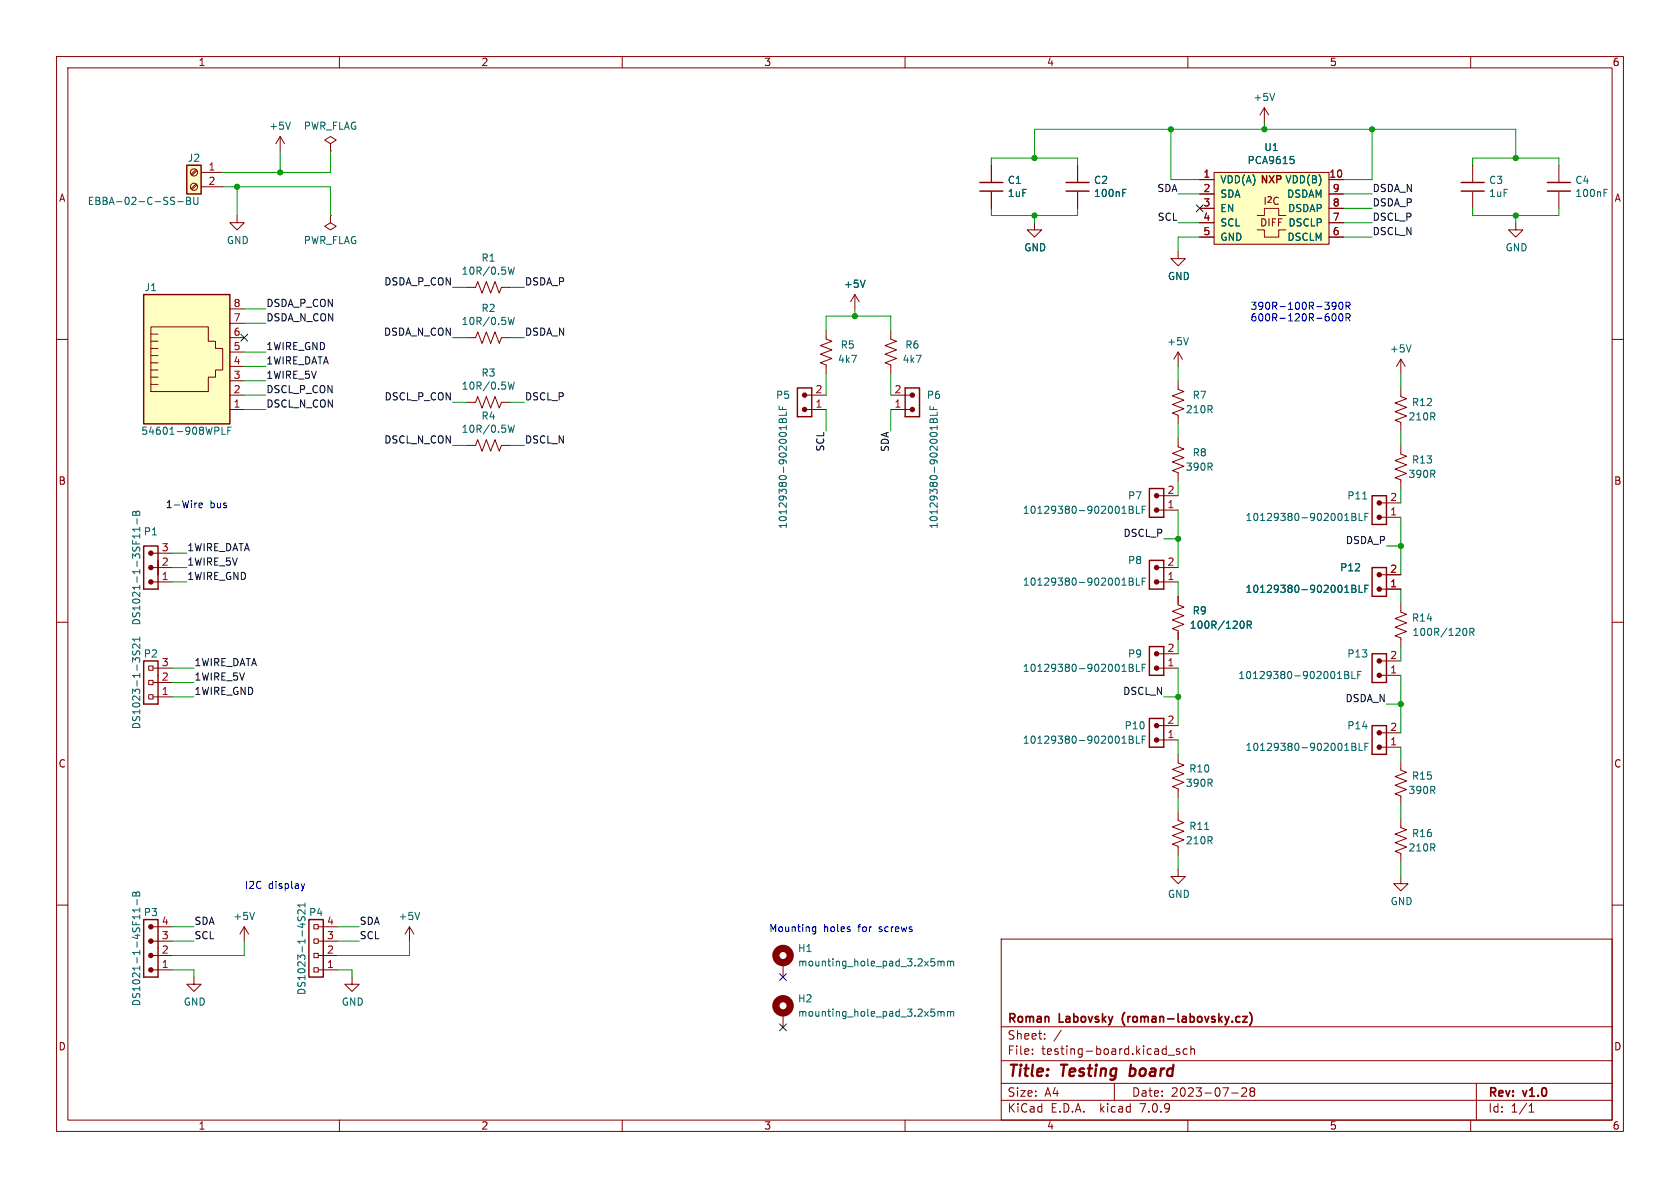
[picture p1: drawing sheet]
<svg xmlns="http://www.w3.org/2000/svg" width="297mm" height="210mm" viewBox="0 0 297 210" stroke-linecap="round" stroke-linejoin="round" font-family="sans-serif">
<g fill="none" stroke="#840000" stroke-width=".18">
<path d="M10 10h277v190h-277zM12 12h273v186h-273zM60 10v2M110 10v2M160 10v2M210 10v2M223.5 19.1l-.7 1.2M223.5 19.1v2.5M223.5 19.1l.8 1.2M260 10v2M34.6 32.5l-.8 .9M34.6 30l-.8 .8"/>
<path d="M34.8 32.7l-.8 .8M34.8 30.1l-.8 .9M35.6 30.5h3.8M35.6 33h3.8M41.9 38.1v1.3h1.3l-1.3 1.2-1.3-1.2h1.3M49.5 24.1l-.7 1.3M49.5 24.1v2.6M49.5 24.1l.8 1.3M58.4 25.4l1-.6-1-.7-1 .7 1 .6v1.3M58.4 26.7h.1M58.4 38.1v1.3l1 .6-1 .6-1-.6 1-.6M58.4 38.1h.1"/>
<path d="M175.3 29.2v2.9M175.3 33.9v2.9M182.9 39.4v1.2h1.2l-1.2 1.3-1.3-1.3h1.3M190.5 29.2v2.9M190.5 33.9v2.9M212.1 31.8h2.5M212.1 34.3h2.5M212.1 36.8h2.5M212.1 39.4h2.5M214.6 30.5h20.3v12.7h-20.3zM222.2 38.1h1.3v-1.3h2.6v1.3h1.2M234.9 31.8h2.6"/>
<path d="M234.9 34.3h2.6M234.9 36.8h2.6M234.9 39.4h2.6M260.3 29.2v2.9M260.3 33.9v2.9M268 39.4v1.2h1.2l-1.2 1.3-1.3-1.3h1.3M275.6 29.2v2.9M275.6 33.9v2.9M10 60h2M26.7 57.8h10.1v2.5h1.3v1.3h1.3v3.8h-1.3v1.3h-1.3v2.5h-10.1zM26.7 59.1h1.2M40.6 59.7h2.6"/>
<path d="M40.6 57.2h2.6M40.6 54.6h2.6M82.5 50.8h1.6l.4-1 .7 2 .8-2 .7 2 .8-2 .8 2 .3-1h1.6M82.5 59.7h1.6l.4-1 .7 2 .8-2 .7 2 .8-2 .8 2 .3-1h1.6M146 58.4v1.5l1.1 .4-2.1 .8 2.1 .7-2.1 .8 2.1 .8-2.1 .7 1 .4v1.5M151.1 52.1l-.7 1.2M151.1 52.1v2.5M151.1 52.1l.8 1.2M157.5 58.4v1.5l1 .4-2 .8 2 .7-2 .8 2 .8-2 .7 1 .4v1.5M208.3 44.5v1.2h1.2l-1.2 1.3-1.3-1.3h1.3M212.1 41.9h2.5M222.2 40.6h1.3v1.3h2.6v-1.3h1.2"/>
<path d="M234.9 41.9h2.6M285 60h2M26.7 67.9h1.2M26.7 66.7h1.2M26.7 65.4h1.2M26.7 64.1h1.2M26.7 62.9h1.2M26.7 61.6h1.2M26.7 60.3h1.2M40.6 72.4h2.6M40.6 69.9h2.6M40.6 67.3h2.6"/>
<path d="M40.6 64.8h2.6M40.6 62.2h2.6M82.5 78.7h1.6l.4-1 .7 2.1 .8-2.1 .7 2.1 .8-2.1 .8 2.1 .3-1.1h1.6M82.5 71.1h1.6l.4-1 .7 2 .8-2 .7 2 .8-2 .8 2 .3-1h1.6M142.2 72.4h3.8M142.2 69.9h3.8M157.5 72.4h3.8M157.5 69.9h3.8M208.3 77.5v1.5l1 .4-2 .7 2 .8-2 .8 2 .7-2 .8 1 .4v1.5M208.3 67.3v1.5l1 .4-2 .8 2 .7-2 .8 2 .8-2 .7 1 .4v1.5M208.3 62.2v2.6M208.3 62.2l-.8 1.3"/>
<path d="M208.3 62.2l.7 1.3M247.6 78.7v1.6l1.1 .3-2.1 .8 2.1 .8-2.1 .7 2.1 .8-2.1 .8 1 .3v1.6M247.6 68.6v1.5l1.1 .4-2.1 .7 2.1 .8-2.1 .8 2.1 .7-2.1 .8 1 .4v1.5M247.6 63.5v2.5M247.6 63.5l-.7 1.3M247.6 63.5l.8 1.3M26.7 97.8h3.8M204.5 90.2h3.8M204.5 87.6h3.8M243.8 91.4h3.8M243.8 88.9h3.8M10 110h2"/>
<path d="M26.3 117.7h.8v.8h-.8zM26.7 102.9h3.8M26.7 100.3h3.8M27.1 118.1h3.4M204.5 102.9h3.8M204.5 100.3h3.8M204.5 118.1h3.8M204.5 115.6h3.8M208.3 105.4v1.5l1 .4-2 .8 2 .7-2 .8 2 .8-2 .7 1 .4v1.5M243.8 119.4h3.8M243.8 116.8h3.8M243.8 104.1h3.8"/>
<path d="M243.8 101.6h3.8M247.6 106.7v1.5l1.1 .4-2.1 .7 2.1 .8-2.1 .8 2.1 .7-2.1 .8 1 .4v1.5M285 110h2M26.3 122.8h.8v.8h-.8zM26.3 120.3h.8v.7h-.8zM27.1 123.2h3.4M27.1 120.7h3.4M204.5 130.8h3.8M204.5 128.3h3.8M208.3 133.4v1.5l1 .4-2 .7 2 .8-2 .7 2 .8-2 .8 1 .3v1.6M243.8 132.1h3.8M243.8 129.5h3.8"/>
<path d="M247.6 134.6v1.5l1.1 .4-2.1 .8 2.1 .7-2.1 .8 2.1 .8-2.1 .7 1 .4v1.5M10 160h2M208.3 153.7v1.2h1.2l-1.2 1.3-1.3-1.3h1.3M208.3 143.5v1.5l1 .4-2 .8 2 .7-2 .8 2 .8-2 .7 1 .4v1.5M247.6 144.8v1.5l1.1 .4-2.1 .7 2.1 .8-2.1 .8 2.1 .7-2.1 .8 1 .4v1.5M247.6 154.9v1.3h1.3l-1.3 1.3-1.2-1.3h1.2M285 160h2M26.7 171.5h3.8M26.7 168.9h3.8M26.7 166.4h3.8M26.7 163.8h3.8M34.3 172.7v1.3h1.3l-1.3 1.3-1.3-1.3h1.3"/>
<path d="M43.2 163.8l-.8 1.3M43.2 163.8v2.6M43.2 163.8l.7 1.3M55.5 171.1h.8v.7h-.8zM55.5 168.5h.8v.8h-.8zM55.5 166h.8v.8h-.8zM55.5 163.4h.8v.8h-.8zM56.3 171.5h3.4M56.3 168.9h3.4M56.3 166.4h3.4M56.3 163.8h3.4M62.2 172.7v1.3h1.3l-1.3 1.3-1.2-1.3h1.2"/>
<path d="M72.4 163.8l-.8 1.3M72.4 163.8v2.6M72.4 163.8l.8 1.3M138.4 170.2v2.5M138.4 179.1v2.5M177 166h108v32h-108zM60 198v2M110 198v2M160 198v2M177 194.5h108M177 191.5h108M177 187.5h108"/>
<path d="M177 181.5h108M182.5 186.3v.1M182.5 185.5v.1M184.7 183.6v.1M184.7 182.8v.1M187.6 182.1l-1.3 2M197 191.5v3M206.5 186.5h1.2M208.5 185.5l-.3-.1-.2 .2v.2l.5 .2v.3h-.5M209.9 185.5l-.4-.1-.3 .3v.4l.1 .2h.6M210 198v2M210.5 185.5l.2-.1 .4 .1 .1 .9"/>
<path d="M210.5 184.9v1.5M217.7 193.2h1.2M219.5 192.4l.6-.1 .2 .1 .1 .3-.9 1.1h.9M221.2 192.9l-.2-.2 .2-.4 .5 .1 .1 .2-.3 .3M221.2 192.9l-.2 .3v.3l.2 .3 .5-.1 .1-.2-.1-.4-.2-.2M221.2 192.9h.3M260 198v2M261 191.5v6.5M270.3 196.6h.9M270.3 195.5l.4-.4v1.5"/>
<circle cx="34.3" cy="33" r=".63"/>
<circle cx="34.3" cy="30.5" r=".63"/>
</g>
<path d="M199.7 190.1l.2 .1M199.9 188.2l-.2 2" fill="none" stroke="#840000" stroke-width=".4"/>
<path d="M219.7 179.7h.8l-.8 1h.8M220.9 179a1.72 1.72 0 0 1 0 2.3" fill="none" stroke="#840000" stroke-width=".3"/>
<g fill="none" stroke="#840000" stroke-width=".46">
<circle cx="142.2" cy="69.8" r=".25"/>
<circle cx="142.2" cy="72.4" r=".25"/>
<circle cx="161.3" cy="72.4" r=".25"/>
<circle cx="161.3" cy="69.8" r=".25"/>
<circle cx="26.7" cy="97.8" r=".25"/>
<circle cx="204.5" cy="87.6" r=".25"/>
<circle cx="204.5" cy="90.2" r=".25"/>
<circle cx="243.8" cy="88.9" r=".25"/>
<circle cx="243.8" cy="91.4" r=".25"/>
<circle cx="26.7" cy="100.3" r=".25"/>
<circle cx="26.7" cy="102.9" r=".25"/>
<circle cx="204.5" cy="102.9" r=".25"/>
<circle cx="204.5" cy="118.1" r=".25"/>
<circle cx="204.5" cy="115.6" r=".25"/>
<circle cx="204.5" cy="100.3" r=".25"/>
<circle cx="243.8" cy="116.8" r=".25"/>
<circle cx="243.8" cy="101.6" r=".25"/>
<circle cx="243.8" cy="104.1" r=".25"/>
<circle cx="243.8" cy="119.4" r=".25"/>
<circle cx="204.5" cy="130.8" r=".25"/>
<circle cx="204.5" cy="128.3" r=".25"/>
<circle cx="243.8" cy="129.5" r=".25"/>
<circle cx="243.8" cy="132.1" r=".25"/>
<circle cx="26.7" cy="166.4" r=".25"/>
<circle cx="26.7" cy="163.8" r=".25"/>
<circle cx="26.7" cy="168.9" r=".25"/>
<circle cx="26.7" cy="171.4" r=".25"/>
</g>
<g fill="none" stroke="#840000" stroke-width=".25">
<path d="M33 29.2h2.6v5.1h-2.6zM173.2 32.3h4.1M173.2 33.8h4.1M188.5 32.3h4M188.5 33.8h4M258.3 32.3h4.1M258.3 33.8h4.1M273.6 32.3h4M273.6 33.8h4M25.4 52.1h15.2v22.8h-15.2zM141 68.6h2.5v5.1h-2.5zM160 68.6h2.6v5.1h-2.6z"/>
<path d="M27.9 99.1v5h-2.5v-7.6h2.5v5.1M203.2 86.4h2.5v5h-2.5zM203.2 99.1h2.5v5h-2.5zM242.6 87.6h2.5v5.1h-2.5zM25.4 116.8h2.5v7.7h-2.5zM203.2 114.3h2.5v5.1h-2.5zM242.6 115.6h2.5v5.1h-2.5zM242.6 100.3h2.5v5.1h-2.5zM203.2 127h2.5v5.1h-2.5zM242.6 128.3h2.5v5.1h-2.5zM25.4 162.6h2.5v10.1h-2.5zM54.6 162.6h2.5v10.1h-2.5z"/>
</g>
<g fill="none" stroke="#006464" stroke-width=".18">
<path d="M225.3 16.5l-.4 1.3M31.4 35.7h1M33 34.9h.4l.3 .2-.3 .4 .3 .1v.3l-.2 .2h-.5zM33 35.5h.4M34.3 34.9v1l.2 .2h.4l.1-.2v-1M51.3 21.6l-.4 1.3M198.5 34.1h.4M198.5 33.5h.6M228.1 27.7h.6M228.5 28.1l.3 .3v.3l-.3 .2M283.6 34.1h.4M283.6 33.5h.6"/>
<path d="M89.8 47.2l.3 1.3 .3-.9 .2 .9 .3-1.3M89.8 56.1l.3 1.3 .3-.9 .2 .9 .3-1.3M152.9 49.5l-.4 1.3M210.1 59.7l-.4 1.3M39.2 75.5v1.3h.7M40.3 76.1h.4M40.9 75.5h-.6v1.3M89.8 75.2l.3 1.2 .3-.9 .2 .9 .3-1.2M89.8 67.5l.3 1.3 .3-.9 .2 .9 .3-1.3M137.7 71.8v.6h1.3M137.9 74.1l.2-.1 .2 .3 .3-.3h.3l.1 .7h-1.3zM138.3 72v.4"/>
<path d="M138.3 74.3v.4M139 72.8v.6h-1.3M139 75.2v.8M164.4 71.8v.6h1.3M164.5 74.1l.3-.1 .2 .3 .1-.3h.3l.3 .2v.5h-1.3zM165 72v.4M165 74.3v.4M165.7 72.8v.6h-1.3M165.7 75.2v.8M249.5 61l-.5 1.2M23.5 90.5l.3-.1 .2 .3 .2-.3h.3l.2 .2v.5h-1.3zM24 90.7v.4"/>
<path d="M24.2 91.7v.9M24.7 93.2v.7M24.7 94.4v.7M24.7 93.6h-1.3l.4 .3M198.4 90.7h.7M199.6 89.5h.5l.2 .2-.2 .4 .2 .1 .1 .3-.3 .2h-.5zM199.6 90.1h.5M200.9 89.5v1.2h.6M201.9 90.1h.5M202.5 89.5h-.6v1.2M237.7 92h.8M239 90.7h.4l.3 .3-.3 .4 .3 .1v.3l-.2 .2h-.5z"/>
<path d="M239 91.4h.4M240.3 90.7v1.3h.6M240.9 88.2h.7M241.3 91.4h.4M241.9 90.7h-.6v1.3M23.5 115.1l-.1 .4 .3 .3 .3-.1 .2-.6h.4l.1 .2-.1 .5M24.7 112.6v.8M24.7 113.8v.8l-.9-.8-.4 .3 .2 .5M24.7 113h-1.3l.4 .4M198.4 118.7h.7M198.4 103.4h.7M199.6 102.2h.5l.2 .2-.2 .4 .2 .1 .1 .3-.3 .2h-.5z"/>
<path d="M199.6 117.4h.5l.2 .3-.2 .3 .2 .1 .1 .3-.3 .3h-.5zM199.6 102.8h.5M199.6 118h.5M200.9 102.2v1.2h.6M200.9 117.4v1.3h.6M201.9 102.8h.5M201.9 118h.5M202.5 102.2h-.6v1.2M202.5 117.4h-.6v1.3M219.6 109.8a.79 .79 0 0 1 0 1.3M220.5 110.5l.6-.1 .1-.2v-.3l-.7-.1v1.3M220.8 110.5l.4 .6"/>
<path d="M236.5 120h.7M237.7 118.7h.5l.2 .2-.2 .4 .2 .1 .1 .3-.3 .3h-.5zM237.7 119.3h.5M237.7 104.7h.8M239 103.4h.4l.3 .3-.3 .4 .3 .1v.3l-.2 .2h-.5zM239 118.7v1.3h.6M239 104.1h.4M240 119.3h.5M240.3 103.4v1.3h.6M240.6 118.7h-.6v1.3M241.3 104.1h.4M241.9 103.4h-.6v1.3"/>
<path d="M259 111.1a.79 .79 0 0 1 0 1.2M259.9 111.7h.6l.1-.2-.1-.3-.6-.1v1.2M260.2 111.7l.4 .6M198.4 131.4h.7M199.6 130.1h.5l.2 .3-.2 .3 .2 .1 .1 .3-.3 .3h-.5zM199.6 130.7h.5M200.9 130.1v1.3h.6M201.9 130.7h.5M202.5 130.1h-.6v1.3M237.7 132.7h.8M239 131.4h.4l.3 .2-.3 .4 .3 .1v.3l-.2 .3h-.5zM239 132h.4"/>
<path d="M240.3 131.4v1.3h.6M241.3 132h.4M241.9 131.4h-.6v1.3M23.5 157.8l.3-.1 .2 .3 .2-.3h.3l.2 .2v.5h-1.3zM24 158v.4M24.2 159v1M53.9 159.6v.8M53.9 160h-1.3l.4 .4M213 146.6h.7M24.7 160.5v.7M24.7 161.7v.7M24.7 160.9h-1.3l.4 .3"/>
<path d="M45 161.3l-.4 1.3M52.7 162l-.1 .5 .2 .2h.3l.3-.5 .3-.2 .2 .3v.5M53.9 160.8v.8l-.9-.8-.4 .3 .2 .5M74.2 161.3l-.4 1.3M165.8 169.9v.9M165.8 178.8v.8M165.8 178.9l.4-.1 .2 .2M165.8 170l.4-.1 .2 .2M166.4 179l.1-.2 .3 .1 .1 .7M166.4 170.1v.7M166.4 179v.6M166.4 170.1l.1-.2 .3 .1 .1 .8"/>
<path d="M167.5 178.9l.4-.1 .2 .2M167.5 169.9v.9M167.5 178.8v.8M167.5 170l.4-.1 .2 .2M168.1 179l.1-.2 .3 .1 .1 .7M168.1 170.1v.7M168.1 179v.6M168.1 170.1l.1-.2 .3 .1 .1 .8"/>
</g>
<g fill="#ffffc2" stroke="#ffffc2" stroke-width=".18">
<path d="M25.4 52.1h15.2v22.8h-15.2z"/>
<path d="M214.6 30.5h20.3v12.7h-20.3z"/>
<path d="M33 29.2h2.6v5.1h-2.6z"/>
</g>
<g fill="none" stroke="#840000" stroke-width="1.3">
<circle cx="138.4" cy="168.9" r="1.27"/>
<circle cx="138.4" cy="177.8" r="1.27"/>
</g>
<g fill="none" stroke="#0000c2" stroke-width=".18">
<path d="M235.7 55.5h.1a.68 .68 0 0 1 .4 .6 .68 .68 0 0 1-.4 .6 .84 .84 0 0 1-.1-1.2zM236.2 54l-.2 .2h-.3l-.2-.2 .1-.5 .4-.1 .1 .1a.84 .84 0 0 1-.3 1.2h-.2M236.8 53.5l.2-.1a.68 .68 0 0 1 .4 .7 .68 .68 0 0 1-.4 .6l-.2-.1-.1-.4zM236.8 55.6l.2-.1a.68 .68 0 0 1 .4 .6 .68 .68 0 0 1-.4 .6l-.2-.1-.1-.3zM238 54.1l.6-.1 .1-.2-.1-.3-.6-.1v1.3M238 56.1h.6l.1-.2-.1-.3-.6-.1v1.2M238.3 54.1l.4 .6M238.3 56.1l.4 .6M35.2 89.3l.6-.1-.1-.2-.3-.1-.2 .2v.6h.5M53.3 156.2l.3 .9M53.6 157.1l-.2 .3M53.9 156.2l-.3 .9"/>
<path d="M143.7 164.6l.2 .1 .3-.1M144.2 163.8v1.1l-.2 .2-.3-.1M144.2 163.9l-.3-.1-.2 .2"/>
</g>
<g fill="none" stroke="#009600" stroke-width=".18">
<path d="M39.4 33h19v5.1M41.9 33v5.1M49.5 26.7v3.8M58.4 26.7v3.8h-19M175.3 29.2v-1.3h15.2v1.3M175.3 36.8v1.3h15.2v-1.3M182.9 27.9v-5h85.1v5M182.9 38.1v1.3M207 22.9v8.9h5.1M208.3 34.3h3.8M208.3 39.4h3.8M223.5 21.6v1.3"/>
<path d="M237.5 34.3h5.1M237.5 39.4h5.1M237.5 36.8h5.1M242.6 22.9v8.9h-5.1M260.3 36.8v1.3h15.3v-1.3M260.3 29.2v-1.3h15.3v1.3M268 38.1v1.3M43.2 57.2h3.8M43.2 54.6h3.8M80 50.8h2.5M80 59.7h2.5M90.2 50.8h2.5"/>
<path d="M90.2 59.7h2.5M146 58.4v-2.5h11.5v2.5M151.1 54.6v1.3M212.1 41.9h-3.8v2.6M237.5 41.9h5.1M43.2 72.4h3.8M43.2 67.3h3.8M43.2 69.9h3.8M43.2 64.8h3.8M43.2 62.2h3.8M80 78.7h2.5M80 71.1h2.5"/>
<path d="M90.2 78.7h2.5M90.2 71.1h2.5M146 66v3.9M146 72.4v3.8M157.5 66v3.9M157.5 72.4v3.8M208.3 64.8v2.5M208.3 74.9v2.6M247.6 66v2.6M247.6 76.2v2.5M30.5 97.8h2.5M205.7 95.3h2.6"/>
<path d="M208.3 85.1v2.5M208.3 90.2v10.1M245.1 96.5h2.5M247.6 86.4v2.5M247.6 91.4v10.2M30.5 102.9h2.5M30.5 100.3h2.5M30.5 118.1h3.8M208.3 102.9v2.5M208.3 113v2.6M208.3 118.1v10.2M247.6 104.1v2.6"/>
<path d="M247.6 114.3v2.5M247.6 119.4v10.1M30.5 123.2h3.8M30.5 120.7h3.8M205.7 123.2h2.6M208.3 130.8v2.6M245.1 124.5h2.5M247.6 132.1v2.5M208.3 141v2.5M208.3 151.1v2.6M247.6 142.2v2.6M247.6 152.4v2.5"/>
<path d="M30.5 163.8h3.8M30.5 166.4h3.8M30.5 171.5h3.8v1.2M43.2 166.4v2.5h-12.7M59.7 163.8h3.8M59.7 166.4h3.8M59.7 171.5h2.5v1.2M72.4 166.4v2.5h-12.7"/>
</g>
<path d="M211.5 36.2l1.2 1.2M212.7 36.2l-1.2 1.2M42.6 59.1l1.2 1.2M43.8 59.1l-1.2 1.2M137.8 172.1l1.2 1.2M139 172.1l-1.2 1.2M137.8 181l1.2 1.2M139 181l-1.2 1.2" fill="none" stroke="#000084" stroke-width=".18"/>
<g fill="#009600" stroke="#009600" stroke-width=".18">
<circle cx="182.9" cy="38.1" r=".46"/>
<circle cx="182.9" cy="27.9" r=".46"/>
<circle cx="49.5" cy="30.5" r=".46"/>
<circle cx="151.1" cy="55.9" r=".46"/>
<circle cx="247.6" cy="124.5" r=".46"/>
<circle cx="208.3" cy="123.2" r=".46"/>
<circle cx="207" cy="22.9" r=".46"/>
<circle cx="223.5" cy="22.9" r=".46"/>
<circle cx="41.9" cy="33" r=".46"/>
<circle cx="247.6" cy="96.5" r=".46"/>
<circle cx="208.3" cy="95.3" r=".46"/>
<circle cx="268" cy="38.1" r=".46"/>
<circle cx="268" cy="27.9" r=".46"/>
<circle cx="242.6" cy="22.9" r=".46"/>
</g>
<g font-size="2.8" fill="#840000">
<text x="178" y="190.9">Title:</text>
<text x="187.7" y="190.9">Testing</text>
<text x="200.6" y="190.9">board</text>
</g>
<g font-size="2.1" fill="#840000">
<text x="178" y="184">Sheet:</text>
<text x="178" y="181.2">Roman</text>
<text x="187.3" y="181.2">Labovsky</text>
<text x="199.1" y="181.2">(roman-labovsky.cz)</text>
<text x="178" y="186.7">File:</text>
<text x="184.1" y="186.7">testing-board.kicad_sch</text>
<text x="178" y="196.9">KiCad</text>
<text x="178" y="194.1">Size:</text>
<text x="184.7" y="194.1">A4</text>
<text x="185.7" y="196.9">E.D.A.</text>
<text x="194.6" y="196.9">kicad</text>
<text x="200" y="194.1">Date:</text>
<text x="201.8" y="196.9">7.0.9</text>
<text x="207" y="194.1">2023-07-28</text>
<text x="263" y="194.3">Rev:</text>
<text x="263" y="196.9">Id:</text>
<text x="267.1" y="196.9">1/1</text>
<text x="269.4" y="194.3">v1.0</text>
</g>
<g font-size="1.8" fill="#840000">
<text x="35" y="11.9">1</text>
<text x="85" y="11.9">2</text>
<text x="135" y="11.9">3</text>
<text x="185" y="11.9">4</text>
<text x="235" y="11.9">5</text>
<text x="285" y="11.9">6</text>
<text x="10.3" y="35.9">A</text>
<text x="215.6" y="32.6">VDD(A) NXP VDD(B)</text>
<text x="285.3" y="35.9">A</text>
<text x="222.7" y="40.2">DIFF DSCLP</text>
<text x="10.3" y="85.9">B</text>
<text x="285.3" y="85.9">B</text>
<text x="10.3" y="135.9">C</text>
<text x="285.3" y="135.9">C</text>
<text x="10.3" y="185.9">D</text>
<text x="285.3" y="185.9">D</text>
<text x="35" y="199.9">1</text>
<text x="85" y="199.9">2</text>
<text x="135" y="199.9">3</text>
<text x="185" y="199.9">4</text>
<text x="235" y="199.9">5</text>
<text x="285" y="199.9">6</text>
</g>
<g font-size="1.8" fill="#006464">
<text x="47.5" y="23.1">+5V</text>
<text x="53.6" y="23.1">PWR_FLAG</text>
<text x="221.5" y="18.1">+5V</text>
<text x="33.1" y="28.8">J2</text>
<text x="220.5" y="29.2">PCA9615</text>
<text x="223.4" y="26.9">U1</text>
<text x="178.1" y="32.7">C1</text>
<text x="178.1" y="35">1uF</text>
<text x="193.3" y="32.7">C2</text>
<text x="193.3" y="35">100nF</text>
<text x="215.6" y="35.2">SDA</text>
<text x="215.6" y="32.6">VDD(A)</text>
<text x="227.1" y="32.6">VDD(B)</text>
<text x="227.4" y="35.2">DSDAM</text>
<text x="263.2" y="32.7">C3</text>
<text x="263.2" y="35">1uF</text>
<text x="278.4" y="32.7">C4</text>
<text x="278.4" y="35">100nF</text>
<text x="15.4" y="36.4">EBBA-02-C-SS-BU</text>
<text x="215.6" y="37.7">EN</text>
<text x="215.6" y="40.2">SCL</text>
<text x="223.3" y="36.4">I^{2}C</text>
<text x="227.6" y="37.7">DSDAP</text>
<text x="227.7" y="40.2">DSCLP</text>
<text x="40" y="43.4">GND</text>
<text x="53.6" y="43.4">PWR_FLAG</text>
<text x="85" y="46.5">R1</text>
<text x="181" y="44.6">GND</text>
<text x="215.6" y="42.8">GND</text>
<text x="227.5" y="42.8">DSCLM</text>
<text x="266.1" y="44.6">GND</text>
<text x="25.5" y="51.7">J1</text>
<text x="81.5" y="48.8">10R/0.5W</text>
<text x="149.1" y="51.1">+5V</text>
<text x="206.4" y="49.7">GND</text>
<text x="81.5" y="57.7">10R/0.5W</text>
<text x="85" y="55.3">R2</text>
<text x="148" y="64.4">4k7</text>
<text x="148.5" y="61.8">R5</text>
<text x="159.5" y="64.4">4k7</text>
<text x="159.9" y="61.8">R6</text>
<text x="206.2" y="61.2">+5V</text>
<text x="245.6" y="62.5">+5V</text>
<text x="81.5" y="69.1">10R/0.5W</text>
<text x="85" y="66.8">R3</text>
<text x="137.1" y="70.7">P5</text>
<text x="163.8" y="70.7">P6</text>
<text x="210.7" y="70.7">R7</text>
<text x="249.5" y="72">R12</text>
<text x="24.9" y="77.1">54601-908WPLF</text>
<text x="81.5" y="76.7">10R/0.5W</text>
<text x="85" y="74.4">R4</text>
<text x="209.5" y="73.3">210R</text>
<text x="248.9" y="74.5">210R</text>
<text x="209.5" y="83.4">390R</text>
<text x="210.7" y="80.9">R8</text>
<text x="249.5" y="82.1">R13</text>
<text x="199.3" y="88.5">P7</text>
<text x="238.1" y="88.5">P11</text>
<text x="248.9" y="84.7">390R</text>
<text x="25.3" y="94.8">P1</text>
<text x="139.3" y="93.6" transform="rotate(-90 139.3 93.6)">10129380-902001BLF</text>
<text x="166" y="93.6" transform="rotate(-90 166 93.6)">10129380-902001BLF</text>
<text x="180.7" y="91">10129380-902001BLF</text>
<text x="220.1" y="92.3">10129380-902001BLF</text>
<text x="199.3" y="99.9">P8</text>
<text x="236.8" y="101.2">P12</text>
<text x="180.7" y="103.7">10129380-902001BLF</text>
<text x="220.1" y="105">10129380-902001BLF</text>
<text x="25" y="110.7" transform="rotate(-90 25 110.7)">DS1021-1-3SF11-B</text>
<text x="210.2" y="111.4">100R/120R</text>
<text x="210.7" y="108.8">R9</text>
<text x="249.5" y="110.1">R14</text>
<text x="249.6" y="112.6">100R/120R</text>
<text x="25.3" y="116.4">P2</text>
<text x="180.7" y="119">10129380-902001BLF</text>
<text x="199.3" y="116.4">P9</text>
<text x="238.1" y="116.4">P13</text>
<text x="218.8" y="120.2">10129380-902001BLF</text>
<text x="25" y="129" transform="rotate(-90 25 129)">DS1023-1-3S21</text>
<text x="180.7" y="131.7">10129380-902001BLF</text>
<text x="198.7" y="129.1">P10</text>
<text x="238.1" y="129.1">P14</text>
<text x="210.1" y="136.8">R10</text>
<text x="220.1" y="132.9">10129380-902001BLF</text>
<text x="209.5" y="139.3">390R</text>
<text x="248.9" y="140.6">390R</text>
<text x="249.5" y="138">R15</text>
<text x="209.5" y="149.5">210R</text>
<text x="210.1" y="146.9">R11</text>
<text x="249.5" y="148.2">R16</text>
<text x="248.9" y="150.7">210R</text>
<text x="206.4" y="158.9">GND</text>
<text x="245.7" y="160.2">GND</text>
<text x="25.3" y="162.2">P3</text>
<text x="41.1" y="162.8">+5V</text>
<text x="54.5" y="162.2">P4</text>
<text x="70.4" y="162.8">+5V</text>
<text x="141" y="168.5">H1</text>
<text x="141" y="171">mounting_hole_pad_3.2x5mm</text>
<text x="25" y="178" transform="rotate(-90 25 178)">DS1021-1-4SF11-B</text>
<text x="32.4" y="178">GND</text>
<text x="54.2" y="176" transform="rotate(-90 54.2 176)">DS1023-1-4S21</text>
<text x="60.3" y="178">GND</text>
<text x="141" y="177.4">H2</text>
<text x="141" y="179.9">mounting_hole_pad_3.2x5mm</text>
</g>
<g font-size="1.8" fill="#a90000">
<text x="36.8" y="30.2">1</text>
<text x="36.8" y="32.8">2</text>
<text x="212.7" y="31.5">1</text>
<text x="212.7" y="34">2</text>
<text x="234.9" y="31.5">10</text>
<text x="235.5" y="34">9</text>
<text x="212.7" y="36.6">3</text>
<text x="212.7" y="39.1">4</text>
<text x="212.7" y="41.7">5</text>
<text x="235.5" y="41.7">6</text>
<text x="235.5" y="39.1">7</text>
<text x="235.5" y="36.6">8</text>
<text x="41.2" y="59.4">6</text>
<text x="41.2" y="56.9">7</text>
<text x="41.2" y="54.4">8</text>
<text x="41.2" y="64.5">4</text>
<text x="41.2" y="62">5</text>
<text x="41.2" y="69.6">2</text>
<text x="41.2" y="67.1">3</text>
<text x="144.1" y="69.6">2</text>
<text x="158" y="69.6">2</text>
<text x="41.2" y="72.1">1</text>
<text x="144.1" y="72.1">1</text>
<text x="158" y="72.1">1</text>
<text x="206.3" y="89.9">1</text>
<text x="206.3" y="87.4">2</text>
<text x="245.7" y="88.6">2</text>
<text x="245.7" y="91.2">1</text>
<text x="28.5" y="100.1">2</text>
<text x="28.5" y="97.5">3</text>
<text x="206.3" y="100.1">2</text>
<text x="245.7" y="101.3">2</text>
<text x="28.5" y="102.6">1</text>
<text x="206.3" y="102.6">1</text>
<text x="245.7" y="103.9">1</text>
<text x="28.5" y="117.9">3</text>
<text x="206.3" y="117.9">1</text>
<text x="206.3" y="115.3">2</text>
<text x="245.7" y="119.1">1</text>
<text x="245.7" y="116.6">2</text>
<text x="28.5" y="122.9">1</text>
<text x="28.5" y="120.4">2</text>
<text x="206.3" y="130.6">1</text>
<text x="206.3" y="128">2</text>
<text x="245.7" y="131.8">1</text>
<text x="245.7" y="129.3">2</text>
<text x="28.5" y="166.1">3</text>
<text x="28.5" y="163.6">4</text>
<text x="57.7" y="166.1">3</text>
<text x="57.7" y="163.6">4</text>
<text x="28.5" y="171.2">1</text>
<text x="28.5" y="168.7">2</text>
<text x="57.7" y="171.2">1</text>
<text x="57.7" y="168.7">2</text>
</g>
<g font-size="1.8" fill="#0f0f0f">
<text x="204.5" y="34">SDA</text>
<text x="242.6" y="34">DSDA_N</text>
<text x="204.6" y="39.1">SCL</text>
<text x="242.6" y="36.6">DSDA_P</text>
<text x="242.6" y="39.1">DSCL_P</text>
<text x="242.6" y="41.6">DSCL_N</text>
<text x="67.8" y="50.5">DSDA_P_CON</text>
<text x="92.7" y="50.5">DSDA_P</text>
<text x="47" y="54.3">DSDA_P_CON</text>
<text x="47" y="56.9">DSDA_N_CON</text>
<text x="67.8" y="59.4">DSDA_N_CON</text>
<text x="92.7" y="59.4">DSDA_N</text>
<text x="47" y="64.5">1WIRE_DATA</text>
<text x="47" y="62">1WIRE_GND</text>
<text x="47" y="69.6">DSCL_P_CON</text>
<text x="47" y="67">1WIRE_5V</text>
<text x="67.9" y="70.9">DSCL_P_CON</text>
<text x="92.7" y="70.9">DSCL_P</text>
<text x="47" y="72.1">DSCL_N_CON</text>
<text x="67.8" y="78.5">DSCL_N_CON</text>
<text x="92.7" y="78.5">DSCL_N</text>
<text x="145.8" y="79.9" transform="rotate(-90 145.8 79.9)">SCL</text>
<text x="157.2" y="80" transform="rotate(-90 157.2 80)">SDA</text>
<text x="198.5" y="95">DSCL_P</text>
<text x="33" y="97.5">1WIRE_DATA</text>
<text x="33" y="100.1">1WIRE_5V</text>
<text x="237.8" y="96.3">DSDA_P</text>
<text x="33" y="102.6">1WIRE_GND</text>
<text x="34.3" y="117.8">1WIRE_DATA</text>
<text x="34.3" y="122.9">1WIRE_GND</text>
<text x="34.3" y="120.4">1WIRE_5V</text>
<text x="198.5" y="122.9">DSCL_N</text>
<text x="237.8" y="124.2">DSDA_N</text>
<text x="34.3" y="163.6">SDA</text>
<text x="34.3" y="166.1">SCL</text>
<text x="63.5" y="163.6">SDA</text>
<text x="63.5" y="166.1">SCL</text>
</g>
<g font-size="1.8" fill="#0000c2">
<text x="221" y="54.9">390R-100R-390R</text>
<text x="221" y="56.9">600R-120R-600R</text>
<text x="29.2" y="89.9">1-Wire</text>
<text x="37.1" y="89.9">bus</text>
<text x="43.2" y="157.2">I2C</text>
<text x="47.4" y="157.2">display</text>
<text x="135.9" y="164.9">Mounting</text>
<text x="145.6" y="164.9">holes</text>
<text x="151.8" y="164.9">for</text>
<text x="155.7" y="164.9">screws</text>
</g>
</svg>
